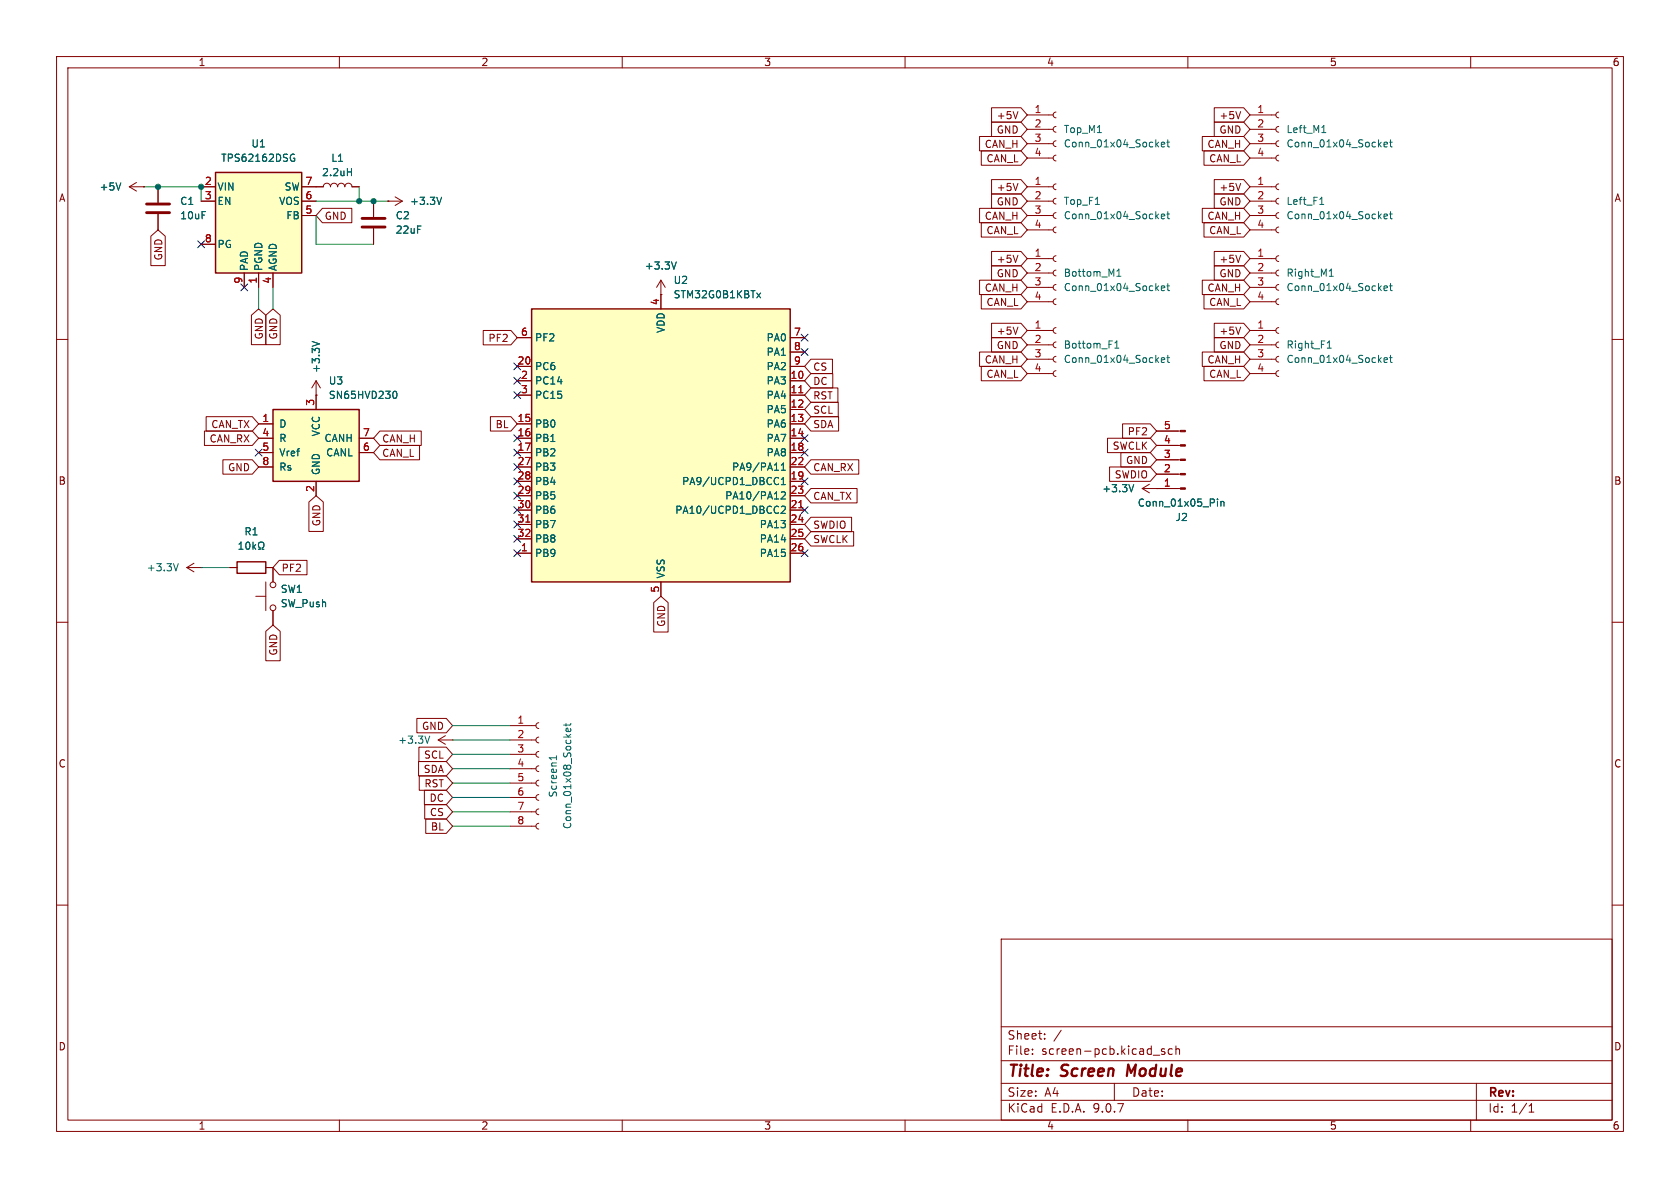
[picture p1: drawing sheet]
<svg xmlns="http://www.w3.org/2000/svg" width="297mm" height="210mm" viewBox="0 0 297 210" stroke-linecap="round" stroke-linejoin="round" font-family="sans-serif">
<g fill="none" stroke="#840000" stroke-width=".18">
<path d="M10 10h277v190h-277zM12 12h273v186h-273zM60 10v2M110 10v2M160 10v2M210 10v2M260 10v2M27.9 33v2.8M27.9 37.8v2.8M66 35.6v2.8M68.6 35.6h.1M68.6 35.6h2.5"/>
<path d="M69.8 34.8l1.3 .8M71.1 35.6l-1.3 .7M221 35.6h4.6M221 33h4.6M221 38.1h4.6M226.1 32.5l-.4 .2-.1 .3 .1 .4 .4 .1M226.1 35.1l-.4 .1-.1 .4 .1 .3 .4 .2M226.1 37.6l-.4 .1-.1 .4 .1 .4 .4 .1M66 40.4v2.8M116.8 52.1h.1M116.8 49.5l-.7 1.3M116.8 49.5l.8 1.3"/>
<path d="M116.8 49.5v2.6M221 58.4h4.6M221 45.7h4.6M221 48.3h4.6M221 50.8h4.6M221 53.3h4.6M221 40.6h4.6M226.1 57.9l-.4 .2-.1 .3 .1 .4 .4 .1M226.1 45.2l-.4 .2-.1 .3 .1 .4 .4 .1M226.1 47.8l-.4 .1-.1 .4 .1 .3 .4 .2M226.1 50.3l-.4 .1-.1 .4 .1 .4 .4 .1M226.1 52.8l-.4 .2-.1 .3 .1 .4 .4 .1"/>
<path d="M226.1 40.1l-.4 .2-.1 .3 .1 .4 .4 .1M10 60h2M204.5 78.7h4.2M204.5 76.2h4.2M221 61h4.6M221 63.5h4.6M221 66h4.6M226.1 60.5l-.4 .1-.1 .4 .1 .3 .4 .2M226.1 63l-.4 .1-.1 .4 .1 .4 .4 .1M226.1 65.5l-.4 .2-.1 .3 .1 .4 .4 .1M285 60h2M34.3 99.6l-1.3 .7"/>
<path d="M201.9 86.4h6.8M201.9 86.4l1.3 .7M203.2 85.6l-1.3 .8M204.5 86.4h.1M204.5 83.8h4.2M204.5 81.3h4.2M10 110h2M33 100.3h2.6M33 100.3l1.3 .8M35.6 100.3h.1M40.6 100.3h1.3M45.2 105.4h1.8"/>
<path d="M47 100.3h1.3v2.6M47 102.9v5.1M48.3 108v2.5M285 110h2M90.2 128.3h4.5M90.2 130.8h4.5M90.2 133.4h4.5M90.2 135.9h4.5M90.2 138.4h4.5M95.2 127.8l-.3 .1-.2 .4 .2 .3 .3 .2M95.2 130.3l-.3 .2-.2 .3 .2 .4 .3 .1M95.2 132.8l-.3 .2-.2 .4 .2 .3 .3 .2"/>
<path d="M95.2 135.4l-.3 .1-.2 .4 .2 .3 .3 .2M95.2 137.9l-.3 .2-.2 .3 .2 .4 .3 .1M90.2 141h4.5M90.2 143.5h4.5M90.2 146.1h4.5M95.2 140.5l-.3 .1-.2 .4 .2 .3 .3 .2M95.2 143l-.3 .2-.2 .3 .2 .4 .3 .1M95.2 145.5l-.3 .2-.2 .4 .2 .3 .3 .2M10 160h2M177 166h108v32h-108zM285 160h2M60 198v2"/>
<path d="M110 198v2M160 198v2M177 194.5h108M177 191.5h108M177 187.5h108M177 181.5h108M182.5 186.3v.1M182.5 185.5v.1M184.7 183.6v.1M184.7 182.8v.1M187.6 182.1l-1.3 2M197 191.5v3"/>
<path d="M203.9 186.5h1.1M205.9 185.5l-.4-.1-.2 .2 .1 .2 .5 .2v.3h-.6M207.2 185.5l-.4-.1-.3 .3v.4l.2 .2h.5M207.9 185.5l.2-.1 .4 .1v.9M207.9 184.9v1.5M210 198v2M260 198v2M261 191.5v6.5M270.3 196.6h.9M270.3 195.5l.4-.4v1.5"/>
<circle cx="48.3" cy="107.4" r=".51"/>
<circle cx="48.3" cy="103.4" r=".51"/>
</g>
<path d="M199.5 188.2l-.3 2" fill="none" stroke="#840000" stroke-width=".4"/>
<g fill="#840000" stroke="#840000" stroke-width=".18">
<path d="M208.7 86.2h.8v.3h-.8z"/>
<path d="M208.7 83.7h.8v.2h-.8z"/>
<path d="M208.7 81.2h.8v.2h-.8z"/>
<path d="M208.7 78.6h.8v.3h-.8z"/>
<path d="M208.7 76.1h.8v.2h-.8z"/>
</g>
<g fill="none" stroke="#006464" stroke-width=".18">
<path d="M78.1 34.9l-.5 1.2M233.3 36.1h.7M233.5 35.1l.2-.2v1.2M244.7 38.3l.6-.2-.1-.2-.3-.1-.2 .2v.6h.5M245.6 37.8h.5M245.8 37.4v1.1l.3 .2M119.6 46.3l-.5 1.3M235 48.8h.7M235.1 47.9l.3-.3v1.2M244.7 51l.6-.2-.1-.2-.3-.1-.2 .2v.6h.5M245.6 50.5h.5M245.8 50.1v1.1l.3 .2"/>
<path d="M234.6 61.5h.8M234.8 60.6l.2-.3v1.2M244.7 63.7l.6-.2-.1-.2-.3-.1-.2 .2v.6h.5M245.6 63.2h.5M245.8 62.8v1.1l.3 .2M31.5 99.6l-.4 1.3M42.2 97.1h.8M42.2 96.2l.4-.4v1.3M43.6 96l.2-.2a.68 .68 0 0 1 .4 .7 .68 .68 0 0 1-.4 .6l-.2-.1-.1-.4zM44.7 95.8v1.3M44.8 96.6l.4 .5M45.2 96.3l-.5 .4"/>
<path d="M45.7 97.1h.3v-.2a.54 .54 0 0 1-.3-.8 .54 .54 0 0 1 .8-.2 .58 .58 0 0 1-.1 1v.2h.3M200.4 85.7l-.4 1.2M215.2 88.2v.1M215.2 88.6v.9M215.8 88.6v.9M215.8 88.8l.2-.2 .3 .1 .1 .8M98.4 133.6v.7M98.4 134h-1.3l.4 .3M100.1 127.9v.5M100.8 128.8l.1 .3-.2 .2h-.6v-.5l.3-.1 .1 .6M100.9 127.9l-.2 .3h-1.1"/>
</g>
<path d="M25.9 36.1h4.1M25.9 37.6h4.1M64 38.6h4.1M64 40.1h4.1" fill="none" stroke="#840000" stroke-width=".51"/>
<path d="M41.9 99.3h5.1v2h-5.1z" fill="none" stroke="#840000" stroke-width=".25"/>
<path d="M94 54.6h45.7v48.3h-45.7z" fill="#ffffc2"/>
<path d="M94 54.6h45.7v48.3h-45.7z" fill="none" stroke="#840000" stroke-width=".25"/>
<g fill="none" stroke="#840000" stroke-width=".18">
<path d="M226.1 19.8l-.4 .2-.1 .3 .1 .4 .4 .1M55.9 33h1.2a.64 .64 0 0 1 .7-.6 .64 .64 0 0 1 .6 .6 .64 .64 0 0 1 .7-.6 .64 .64 0 0 1 .6 .6 .64 .64 0 0 1 .6-.6 .64 .64 0 0 1 .7 .6 .64 .64 0 0 1 .6-.6 .64 .64 0 0 1 .6 .6h1.3M221 20.3h4.6M221 22.9h4.6M221 25.4h4.6M221 27.9h4.6M226.1 22.4l-.4 .1-.1 .4 .1 .3 .4 .2M226.1 24.9l-.4 .1-.1 .4 .1 .4 .4 .1M226.1 27.4l-.4 .2-.1 .3 .1 .4 .4 .1M91.4 59.7h2.6M116.8 52.1v2.5M139.7 59.7h2.5"/>
<path d="M181.6 45.7h4.6M181.6 48.3h4.6M181.6 50.8h4.6M181.6 53.3h4.6M186.7 45.2l-.4 .2-.1 .3 .1 .4 .4 .1M186.7 47.8l-.4 .1-.1 .4 .1 .3 .4 .2M186.7 50.3l-.4 .1-.1 .4 .1 .4 .4 .1M186.7 52.8l-.4 .2-.1 .3 .1 .4 .4 .1M91.4 64.8h2.6M91.4 67.3h2.6M91.4 69.9h2.6M91.4 74.9h2.6"/>
<path d="M91.4 77.5h2.6M139.7 64.8h2.5M139.7 67.3h2.5M139.7 69.9h2.5M139.7 74.9h2.5M139.7 77.5h2.5M139.7 62.2h2.5M139.7 72.4h2.5M91.4 80h2.6M91.4 82.6h2.6M91.4 85.1h2.6M91.4 87.6h2.6"/>
<path d="M91.4 90.2h2.6M91.4 92.7h2.6M91.4 95.3h2.6M91.4 97.8h2.6M139.7 80h2.5M139.7 82.6h2.5M139.7 85.1h2.5M139.7 87.6h2.5M139.7 90.2h2.5M139.7 92.7h2.5M139.7 95.3h2.5M139.7 97.8h2.5"/>
<path d="M116.8 102.9v2.5M77.5 130.8l1.2 .8M77.5 130.8h2.5M78.7 130l-1.2 .8M80 130.8h.1"/>
</g>
<path d="M141.2 69.4h.7M93 92.3h.7M141.2 89.8h.7" fill="none" stroke="#a90000" stroke-width=".18"/>
<g fill="none" stroke="#006464" stroke-width=".18">
<path d="M61.4 30.4h.7M62.1 29.8v1.3M233.7 23.4h.7M233.9 22.4l.1-.2v1.2M244.7 25.6l.6-.2-.1-.2-.3-.1-.2 .2v.6h.5M245.6 25.1h.5M245.8 24.7v1.1l.3 .2M133.8 51.8l.7 .8M134.5 51.8l-.7 .8M197.4 48.8h.8M197.4 47.9l.4-.3v1.2M205.3 51l.6-.2v-.2l-.4-.1-.2 .2 .1 .6h.5"/>
<path d="M206.3 50.5h.5M206.5 50.1v1.1l.3 .2M137.4 84.4l.2 .1M137.6 89.5v.1M137.6 85.5l-.2 .2M137.6 90.6v.1M138.1 83.1h.7M138.1 82.2l.4-.3v1.2M138.1 84.8l.4-.4v1.3M138.1 85.7h.7M138.1 87.1l.5-.2 .2 .4-.7 .9h.7M138.1 89.6l.5-.1 .2 .3-.7 .9h.7"/>
<path d="M76 130.1l-.5 1.3"/>
</g>
<path d="M48.3 72.4h15.2v12.7h-15.2z" fill="#ffffc2"/>
<path d="M48.3 72.4h15.2v12.7h-15.2z" fill="none" stroke="#840000" stroke-width=".25"/>
<path d="M45.7 74.9h2.6M45.7 77.5h2.6M55.9 69.9v2.5M63.5 77.5h2.5M45.7 80h2.6M45.7 82.6h2.6M55.9 85.1v2.5M63.5 80h2.5" fill="none" stroke="#840000" stroke-width=".18"/>
<path d="M69.6 69.2h.1a.68 .68 0 0 1 .5 .6 .68 .68 0 0 1-.5 .6h-.1" fill="none" stroke="#006464" stroke-width=".18"/>
<path d="M38.1 30.5h15.2v17.8h-15.2z" fill="#ffffc2"/>
<path d="M38.1 30.5h15.2v17.8h-15.2z" fill="none" stroke="#840000" stroke-width=".25"/>
<g fill="none" stroke="#840000" stroke-width=".18">
<path d="M175.3 19h5.2l1.1 1.3-1.1 1.3h-5.2zM180 19.7l-.5 1.3M186.7 19.8l-.4 .2-.1 .3 .1 .4 .4 .1M214.7 19h5.2l1.1 1.3-1.1 1.3h-5.2zM219.3 19.7l-.4 1.3M22.9 33h2.5M22.9 33l1.2 .8M24.1 32.3l-1.2 .7M25.4 33h.1M27.9 33v2.8M27.9 37.8v2.8M35.6 33h2.5"/>
<path d="M35.6 35.6h2.5M53.3 33h3.8M53.3 35.6h2.6M53.3 38.1h2.6M57 36.8h5.2v2.6h-5.2l-1.1-1.3zM62.2 33h1.3M66 35.6v2.8M68.6 35.6h.1M173.2 24.1h7.3l1.1 1.3-1.1 1.3h-7.3zM173.2 36.8h7.3l1.1 1.3-1.1 1.3h-7.3zM173.5 26.7h7l1.1 1.2-1.1 1.3h-7zM173.5 39.4h7l1.1 1.2-1.1 1.3h-7z"/>
<path d="M175.3 21.6h5.2l1.1 1.3-1.1 1.2h-5.2zM175.3 31.7h5.2l1.1 1.3-1.1 1.3h-5.2zM175.3 34.3h5.2l1.1 1.3-1.1 1.2h-5.2zM180 32.4l-.5 1.3M181.6 33h4.6M181.6 35.6h4.6M181.6 38.1h4.6M181.6 20.3h4.6M181.6 22.9h4.6M181.6 25.4h4.6M181.6 27.9h4.6M186.7 32.5l-.4 .2-.1 .3 .1 .4 .4 .1"/>
<path d="M186.7 35.1l-.4 .1-.1 .4 .1 .3 .4 .2M186.7 37.6l-.4 .1-.1 .4 .1 .4 .4 .1M186.7 22.4l-.4 .1-.1 .4 .1 .3 .4 .2M186.7 24.9l-.4 .1-.1 .4 .1 .4 .4 .1M186.7 27.4l-.4 .2-.1 .3 .1 .4 .4 .1M212.5 36.8h7.4l1.1 1.3-1.1 1.3h-7.4zM212.5 24.1h7.4l1.1 1.3-1.1 1.3h-7.4zM212.8 26.7h7.1l1.1 1.2-1.1 1.3h-7.1zM212.8 39.4h7.1l1.1 1.2-1.1 1.3h-7.1zM214.7 21.6h5.2l1.1 1.3-1.1 1.2h-5.2zM214.7 31.7h5.2l1.1 1.3-1.1 1.3h-5.2zM214.7 34.3h5.2l1.1 1.3-1.1 1.2h-5.2z"/>
<path d="M219.3 32.4l-.4 1.3M26.7 41.8l1.2-1.2 1.3 1.2v5.2h-2.5zM35.6 43.2h2.5M43.2 48.3v2.5M44.4 55.7l1.3-1.1 1.3 1.1v5.2h-2.6zM45.7 48.3v2.5M47 55.7l1.3-1.1 1.2 1.1v5.2h-2.5zM48.3 48.3v2.5M66 40.4v2.8M85.4 58.4h4.9l1.1 1.3-1.1 1.3h-4.9zM91.4 59.7h2.6M116.8 52.1h.1"/>
<path d="M116.8 52.1v2.5M139.7 59.7h2.5M173.2 49.5h7.3l1.1 1.3-1.1 1.3h-7.3zM173.5 52.1h7l1.1 1.2-1.1 1.3h-7zM175.3 57.1h5.2l1.1 1.3-1.1 1.3h-5.2zM175.3 59.7h5.2l1.1 1.3-1.1 1.2h-5.2zM175.3 47h5.2l1.1 1.3-1.1 1.2h-5.2zM175.3 44.4h5.2l1.1 1.3-1.1 1.3h-5.2zM180 57.8l-.5 1.3M180 45.1l-.5 1.3M181.6 58.4h4.6M181.6 40.6h4.6"/>
<path d="M186.7 57.9l-.4 .2-.1 .3 .1 .4 .4 .1M186.7 40.1l-.4 .2-.1 .3 .1 .4 .4 .1M212.5 49.5h7.4l1.1 1.3-1.1 1.3h-7.4zM212.8 52.1h7.1l1.1 1.2-1.1 1.3h-7.1zM214.7 47h5.2l1.1 1.3-1.1 1.2h-5.2zM214.7 44.4h5.2l1.1 1.3-1.1 1.3h-5.2zM214.7 57.1h5.2l1.1 1.3-1.1 1.3h-5.2zM214.7 59.7h5.2l1.1 1.3-1.1 1.2h-5.2zM219.3 45.1l-.4 1.3M219.3 57.8l-.4 1.3M36.1 76.2h8.5l1.1 1.3-1.1 1.2h-8.5zM36.4 73.7h8.2l1.1 1.2-1.1 1.3h-8.2z"/>
<path d="M45.7 74.9h2.6M45.7 77.5h2.6M55.9 69.9h.1M55.9 67.3l-.8 1.3M55.9 67.3l.7 1.3M55.9 67.3v5.1M63.5 77.5h2.5M67.2 76.2h7.3v2.5h-7.3l-1.2-1.2zM67.2 78.7h7v2.6h-7l-1.2-1.3zM86.7 73.7h3.6l1.1 1.2-1.1 1.3h-3.6zM91.4 64.8h2.6M91.4 67.3h2.6"/>
<path d="M91.4 69.9h2.6M91.4 74.9h2.6M91.4 77.5h2.6M139.7 64.8h2.5M139.7 67.3h2.5M139.7 69.9h2.5M139.7 74.9h2.5M139.7 77.5h2.5M139.7 62.2h2.5M139.7 72.4h2.5M143.4 66h3.8v2.6h-3.8l-1.2-1.3zM143.4 68.6h4.7v2.5h-4.7l-1.2-1.2z"/>
<path d="M143.4 63.5h3.8v2.5h-3.8l-1.2-1.2zM143.4 71.1h4.8v2.6h-4.8l-1.2-1.3zM143.4 73.7h4.9v2.5h-4.9l-1.2-1.3zM173.2 62.2h7.3l1.1 1.3-1.1 1.3h-7.3zM173.5 64.8h7l1.1 1.2-1.1 1.3h-7zM181.6 61h4.6M181.6 63.5h4.6M181.6 66h4.6M186.7 60.5l-.4 .1-.1 .4 .1 .3 .4 .2M186.7 63l-.4 .1-.1 .4 .1 .4 .4 .1M186.7 65.5l-.4 .2-.1 .3 .1 .4 .4 .1M195.8 77.5h7.6l1.1 1.2-1.1 1.3h-7.6z"/>
<path d="M198.5 74.9h4.9l1.1 1.3-1.1 1.3h-4.9zM204.5 78.7h3.8M204.5 76.2h3.8M212.5 62.2h7.4l1.1 1.3-1.1 1.3h-7.4zM212.8 64.8h7.1l1.1 1.2-1.1 1.3h-7.1zM39.4 81.3h5.2l1.1 1.3-1.1 1.2h-5.2zM45.7 80h2.6M45.7 82.6h2.6M49.4 99.1h4.9v2.5h-4.9l-1.1-1.3zM54.6 88.7l1.3-1.1 1.3 1.1v5.2h-2.6zM55.9 85.1v2.5M63.5 80h2.5"/>
<path d="M91.4 80h2.6M91.4 82.6h2.6M91.4 85.1h2.6M91.4 87.6h2.6M91.4 90.2h2.6M91.4 92.7h2.6M91.4 95.3h2.6M91.4 97.8h2.6M139.7 80h2.5M139.7 82.6h2.5M139.7 85.1h2.5M139.7 87.6h2.5"/>
<path d="M139.7 90.2h2.5M139.7 92.7h2.5M139.7 95.3h2.5M139.7 97.8h2.5M143.4 91.4h7.2v2.6h-7.2l-1.2-1.3zM143.4 81.3h8.4v2.5h-8.4l-1.2-1.2zM143.4 86.4h8.1v2.5h-8.1l-1.2-1.3zM143.4 94h7.5v2.5h-7.5l-1.2-1.2zM196.2 82.5h7.2l1.1 1.3-1.1 1.3h-7.2zM198.2 80h5.2l1.1 1.3-1.1 1.3h-5.2zM204.5 86.4h.1M204.5 86.4h3.8"/>
<path d="M204.5 83.8h3.8M204.5 81.3h3.8M40.6 100.3h1.3M47 111.6l1.3-1.1 1.2 1.1v5.2h-2.5zM47 100.3h1.3M48.3 100.3v2.6M48.3 108v2.5M115.6 106.5l1.2-1.1 1.3 1.1v5.2h-2.5zM116.8 102.9v2.5M73.7 127h5.2l1.1 1.3-1.1 1.2h-5.2zM74 134.6h4.9l1.1 1.3-1.1 1.3h-4.9zM74.1 132.1h4.8l1.1 1.3-1.1 1.2h-4.8z"/>
<path d="M74.1 137.2h4.8l1.1 1.2-1.1 1.3h-4.8zM75 139.7h3.9l1.1 1.3-1.1 1.2h-3.9zM75.1 142.2h3.8l1.1 1.3-1.1 1.3h-3.8zM75.3 144.8h3.6l1.1 1.3-1.1 1.2h-3.6z"/>
</g>
<g fill="none" stroke="#006464" stroke-width=".18">
<path d="M21.4 32.3l-.5 1.3M51.6 27.3h.4M51.9 28h.2v.4l-.2 .1h-.3M61.4 30.4h.7M62.1 29.8v1.3M78.1 34.9l-.5 1.2M193.6 36.1h.8M205.3 25.6l.6-.2v-.2l-.4-.1-.2 .2 .1 .6h.5M205.3 38.3l.6-.2v-.2l-.4-.1-.2 .2 .1 .6h.5M206.3 37.8h.5M206.3 25.1h.5M206.5 24.7v1.1l.3 .2"/>
<path d="M206.5 37.4v1.1l.3 .2M119.6 46.3l-.5 1.3M133.8 51.8l.7 .8M134.5 51.8l-.7 .8M55.2 60.4l1.3 .4M69.6 69.2h.1a.68 .68 0 0 1 .5 .6 .68 .68 0 0 1-.5 .6h-.1M197.1 61.5h.7M197.1 60.6l.3-.3v1.2M205.3 63.7l.6-.2v-.2l-.4-.1-.2 .2 .1 .6h.5M206.3 63.2h.5M206.5 62.8v1.1l.3 .2M42.2 97.1h.8"/>
<path d="M42.2 96.2l.4-.4v1.3M43.6 96l.2-.2a.68 .68 0 0 1 .4 .7 .68 .68 0 0 1-.4 .6l-.2-.1-.1-.4zM44.7 95.8v1.3M44.8 96.6l.4 .5M45.2 96.3l-.5 .4M45.7 97.1h.3v-.2a.54 .54 0 0 1-.3-.8 .54 .54 0 0 1 .8-.2 .58 .58 0 0 1-.1 1v.2h.3M137.4 84.4l.2 .1M137.6 89.5v.1M137.6 85.5l-.2 .2M137.6 90.6v.1M138.1 83.1h.7M138.1 82.2l.4-.3v1.2"/>
<path d="M138.1 84.8l.4-.4v1.3M138.1 85.7h.7M138.1 87.1l.5-.2 .2 .4-.7 .9h.7M138.1 89.6l.5-.1 .2 .3-.7 .9h.7M200.4 85.7l-.4 1.2M215.2 88.2v.1M215.2 88.6v.9M215.8 88.6v.9M215.8 88.8l.2-.2 .3 .1 .1 .8"/>
</g>
<g fill="none" stroke="#009600" stroke-width=".18">
<path d="M25.4 33h10.2v2.6M55.9 35.6h12.7M55.9 38.1v5.1h10.1M63.5 33v2.6M45.7 50.8v3.8M48.3 50.8v3.8M35.6 100.3h5M80 130.8h10.2M80 128.3h10.2M80 138.4h10.2M80 135.9h10.2M80 133.4h10.2"/>
<path d="M80 141h10.2M80 146.1h10.2M80 143.5h10.2"/>
</g>
<g fill="none" stroke="#000084" stroke-width=".18">
<path d="M35 42.6l1.2 1.2M36.2 42.6l-1.2 1.2M42.6 50.2l1.2 1.2M43.8 50.2l-1.2 1.2M141.6 59.1l1.2 1.2M142.8 59.1l-1.2 1.2M45.1 79.4l1.2 1.2M46.3 79.4l-1.2 1.2M90.8 79.4l1.2 1.2M90.8 69.2l1.2 1.3M90.8 76.9l1.2 1.2M90.8 64.2l1.2 1.2"/>
<path d="M90.8 66.7l1.2 1.2M92 79.4l-1.2 1.2M92 69.2l-1.2 1.3M92 76.9l-1.2 1.2M92 64.2l-1.2 1.2M92 66.7l-1.2 1.2M141.6 61.6l1.2 1.2M141.6 79.4l1.2 1.2M141.6 76.9l1.2 1.2M142.8 61.6l-1.2 1.2M142.8 79.4l-1.2 1.2M142.8 76.9l-1.2 1.2"/>
<path d="M90.8 81.9l1.2 1.3M90.8 84.5l1.2 1.2M90.8 87l1.2 1.2M90.8 94.6l1.2 1.3M90.8 97.2l1.2 1.2M90.8 92.1l1.2 1.2M90.8 89.6l1.2 1.2M92 81.9l-1.2 1.3M92 84.5l-1.2 1.2M92 87l-1.2 1.2M92 94.6l-1.2 1.3M92 97.2l-1.2 1.2"/>
<path d="M92 92.1l-1.2 1.2M92 89.6l-1.2 1.2M141.6 84.5l1.2 1.2M141.6 97.2l1.2 1.2M141.6 89.6l1.2 1.2M142.8 84.5l-1.2 1.2M142.8 97.2l-1.2 1.2M142.8 89.6l-1.2 1.2"/>
</g>
<path d="M141.2 69.4h.7M93 92.3h.7M141.2 89.8h.7" fill="none" stroke="#a90000" stroke-width=".18"/>
<g fill="#009600" stroke="#009600" stroke-width=".18">
<circle cx="35.6" cy="33" r=".46"/>
<circle cx="63.5" cy="35.6" r=".46"/>
<circle cx="66" cy="35.6" r=".46"/>
<circle cx="27.9" cy="33" r=".46"/>
</g>
<g font-size="2.8" fill="#840000">
<text x="178" y="190.9">Title:</text>
<text x="187.7" y="190.9">Screen</text>
<text x="200.1" y="190.9">Module</text>
</g>
<g font-size="2.1" fill="#840000">
<text x="178" y="184">Sheet:</text>
<text x="178" y="186.7">File:</text>
<text x="184.1" y="186.7">screen-pcb.kicad_sch</text>
<text x="178" y="196.9">KiCad</text>
<text x="178" y="194.1">Size:</text>
<text x="184.7" y="194.1">A4</text>
<text x="185.7" y="196.9">E.D.A.</text>
<text x="193.3" y="196.9">9.0.7</text>
<text x="200" y="194.1">Date:</text>
<text x="263" y="194.3">Rev:</text>
<text x="263" y="196.9">Id:</text>
<text x="267.1" y="196.9">1/1</text>
</g>
<g font-size="1.8" fill="#840000">
<text x="35" y="11.9">1</text>
<text x="85" y="11.9">2</text>
<text x="135" y="11.9">3</text>
<text x="185" y="11.9">4</text>
<text x="235" y="11.9">5</text>
<text x="285" y="11.9">6</text>
<text x="176.1" y="23.8">GND</text>
<text x="176.1" y="21.3">+5V</text>
<text x="215.5" y="23.8">GND</text>
<text x="215.5" y="21.3">+5V</text>
<text x="174" y="26.4">CAN_H</text>
<text x="174.3" y="28.9">CAN_L</text>
<text x="213.4" y="26.4">CAN_H</text>
<text x="213.7" y="28.9">CAN_L</text>
<text x="10.3" y="35.9">A</text>
<text x="176.1" y="34">+5V</text>
<text x="215.5" y="34">+5V</text>
<text x="285.3" y="35.9">A</text>
<text x="57.3" y="39.1">GND</text>
<text x="174" y="39.1">CAN_H</text>
<text x="174.3" y="41.6">CAN_L</text>
<text x="176.1" y="36.5">GND</text>
<text x="213.4" y="39.1">CAN_H</text>
<text x="213.7" y="41.6">CAN_L</text>
<text x="215.5" y="36.5">GND</text>
<text x="28.9" y="46.1" transform="rotate(-90 28.9 46.1)">GND</text>
<text x="176.1" y="46.7">+5V</text>
<text x="215.5" y="46.7">+5V</text>
<text x="174" y="51.8">CAN_H</text>
<text x="176.1" y="49.2">GND</text>
<text x="213.4" y="51.8">CAN_H</text>
<text x="215.5" y="49.2">GND</text>
<text x="174.3" y="54.3">CAN_L</text>
<text x="176.1" y="59.4">+5V</text>
<text x="213.7" y="54.3">CAN_L</text>
<text x="215.5" y="59.4">+5V</text>
<text x="46.7" y="60.1" transform="rotate(-90 46.7 60.1)">GND</text>
<text x="49.2" y="60.1" transform="rotate(-90 49.2 60.1)">GND</text>
<text x="86.2" y="60.6">PF2</text>
<text x="143.7" y="65.7">CS</text>
<text x="174" y="64.5">CAN_H</text>
<text x="176.1" y="61.9">GND</text>
<text x="213.4" y="64.5">CAN_H</text>
<text x="215.5" y="61.9">GND</text>
<text x="143.7" y="68.3">DC</text>
<text x="143.7" y="70.8">RST</text>
<text x="174.3" y="67">CAN_L</text>
<text x="213.7" y="67">CAN_L</text>
<text x="37.3" y="75.9">CAN_TX</text>
<text x="87.5" y="75.9">BL</text>
<text x="143.7" y="73.3">SCL</text>
<text x="143.7" y="75.9">SDA</text>
<text x="199.3" y="77.2">PF2</text>
<text x="37" y="78.4">CAN_RX</text>
<text x="40.2" y="83.5">GND</text>
<text x="67.5" y="78.4">CAN_H</text>
<text x="67.5" y="81">CAN_L</text>
<text x="143.7" y="83.5">CAN_RX</text>
<text x="196.6" y="79.7">SWCLK</text>
<text x="199" y="82.2">GND</text>
<text x="10.3" y="85.9">B</text>
<text x="143.7" y="88.6">CAN_TX</text>
<text x="197" y="84.8">SWDIO</text>
<text x="285.3" y="85.9">B</text>
<text x="56.8" y="93.1" transform="rotate(-90 56.8 93.1)">GND</text>
<text x="143.7" y="93.7">SWDIO</text>
<text x="49.7" y="101.3">PF2</text>
<text x="143.7" y="96.2">SWCLK</text>
<text x="117.8" y="110.9" transform="rotate(-90 117.8 110.9)">GND</text>
<text x="49.2" y="116" transform="rotate(-90 49.2 116)">GND</text>
<text x="74.5" y="129.2">GND</text>
<text x="10.3" y="135.9">C</text>
<text x="74.8" y="136.8">SDA</text>
<text x="74.9" y="134.3">SCL</text>
<text x="285.3" y="135.9">C</text>
<text x="74.9" y="139.4">RST</text>
<text x="75.8" y="141.9">DC</text>
<text x="75.9" y="144.5">CS</text>
<text x="76.1" y="147">BL</text>
<text x="10.3" y="185.9">D</text>
<text x="285.3" y="185.9">D</text>
<text x="35" y="199.9">1</text>
<text x="85" y="199.9">2</text>
<text x="135" y="199.9">3</text>
<text x="185" y="199.9">4</text>
<text x="235" y="199.9">5</text>
<text x="285" y="199.9">6</text>
</g>
<g font-size="1.8" fill="#a90000">
<text x="182.8" y="20.1">1</text>
<text x="182.8" y="22.6">2</text>
<text x="222.2" y="20.1">1</text>
<text x="222.2" y="22.6">2</text>
<text x="182.8" y="25.1">3</text>
<text x="182.8" y="27.7">4</text>
<text x="222.2" y="25.1">3</text>
<text x="222.2" y="27.7">4</text>
<text x="36.1" y="32.8">2</text>
<text x="36.1" y="35.3">3</text>
<text x="53.9" y="32.8">7</text>
<text x="53.9" y="35.3">6</text>
<text x="182.8" y="32.8">1</text>
<text x="182.8" y="35.3">2</text>
<text x="222.2" y="32.8">1</text>
<text x="222.2" y="35.3">2</text>
<text x="53.9" y="37.8">5</text>
<text x="182.8" y="37.8">3</text>
<text x="182.8" y="40.4">4</text>
<text x="222.2" y="37.8">3</text>
<text x="222.2" y="40.4">4</text>
<text x="36.1" y="42.9">8</text>
<text x="182.8" y="45.5">1</text>
<text x="222.2" y="45.5">1</text>
<text x="42.9" y="50.2" transform="rotate(-90 42.9 50.2)">9</text>
<text x="45.5" y="50.2" transform="rotate(-90 45.5 50.2)">1</text>
<text x="48" y="50.2" transform="rotate(-90 48 50.2)">4</text>
<text x="182.8" y="48">2</text>
<text x="182.8" y="50.5">3</text>
<text x="182.8" y="53.1">4</text>
<text x="222.2" y="48">2</text>
<text x="222.2" y="50.5">3</text>
<text x="222.2" y="53.1">4</text>
<text x="92" y="59.4">6</text>
<text x="116.6" y="54" transform="rotate(-90 116.6 54)">4</text>
<text x="140.3" y="59.4">7</text>
<text x="182.8" y="58.2">1</text>
<text x="222.2" y="58.2">1</text>
<text x="91.4" y="64.5">20</text>
<text x="140.3" y="62">8</text>
<text x="140.3" y="64.5">9</text>
<text x="182.8" y="60.7">2</text>
<text x="182.8" y="63.2">3</text>
<text x="182.8" y="65.8">4</text>
<text x="222.2" y="60.7">2</text>
<text x="222.2" y="63.2">3</text>
<text x="222.2" y="65.8">4</text>
<text x="55.6" y="71.8" transform="rotate(-90 55.6 71.8)">3</text>
<text x="92" y="67.1">2</text>
<text x="92" y="69.6">3</text>
<text x="139.7" y="67.1">10</text>
<text x="139.7" y="69.6">11</text>
<text x="46.3" y="74.7">1</text>
<text x="46.3" y="77.2">4</text>
<text x="64.1" y="77.2">7</text>
<text x="91.4" y="74.7">15</text>
<text x="91.4" y="77.2">16</text>
<text x="139.7" y="72.1">12</text>
<text x="139.7" y="74.7">13</text>
<text x="139.7" y="77.2">14</text>
<text x="205.7" y="75.9">5</text>
<text x="46.3" y="79.8">5</text>
<text x="46.3" y="82.3">8</text>
<text x="64.1" y="79.8">6</text>
<text x="91.4" y="79.8">17</text>
<text x="91.4" y="82.3">27</text>
<text x="139.7" y="79.8">18</text>
<text x="139.7" y="82.3">22</text>
<text x="205.7" y="83.6">2</text>
<text x="205.7" y="81">3</text>
<text x="205.7" y="78.5">4</text>
<text x="55.6" y="87.1" transform="rotate(-90 55.6 87.1)">2</text>
<text x="91.4" y="84.8">28</text>
<text x="91.4" y="87.4">29</text>
<text x="91.4" y="89.9">30</text>
<text x="139.7" y="84.8">19</text>
<text x="139.7" y="87.4">23</text>
<text x="139.7" y="89.9">21</text>
<text x="205.7" y="86.1">1</text>
<text x="91.4" y="92.5">31</text>
<text x="91.4" y="95">32</text>
<text x="139.7" y="92.5">24</text>
<text x="139.7" y="95">25</text>
<text x="92" y="97.5">1</text>
<text x="139.7" y="97.5">26</text>
<text x="116.6" y="104.8" transform="rotate(-90 116.6 104.8)">5</text>
<text x="91.4" y="128">1</text>
<text x="91.4" y="130.6">2</text>
<text x="91.4" y="133.1">3</text>
<text x="91.4" y="135.6">4</text>
<text x="91.4" y="138.2">5</text>
<text x="91.4" y="140.7">6</text>
<text x="91.4" y="143.3">7</text>
<text x="91.4" y="145.8">8</text>
</g>
<g font-size="1.8" fill="#006464">
<text x="188" y="23.7">Top_M1</text>
<text x="227.3" y="23.7">Left_M1</text>
<text x="39" y="28.8">TPS62162DSG</text>
<text x="44.3" y="26.3">U1</text>
<text x="58.5" y="28.8">L1</text>
<text x="188" y="26.3">Conn_01x04_Socket</text>
<text x="227.3" y="26.3">Conn_01x04_Socket</text>
<text x="17.5" y="33.9">+5V</text>
<text x="38.4" y="33.9">VIN</text>
<text x="50.2" y="33.9">SW</text>
<text x="56.8" y="31.3">2.2uH</text>
<text x="31.8" y="36.4">C1</text>
<text x="31.8" y="39">10uF</text>
<text x="38.4" y="36.4">EN</text>
<text x="49.3" y="36.4">VOS</text>
<text x="50.5" y="39">FB</text>
<text x="69.9" y="39">C2</text>
<text x="69.9" y="41.5">22uF</text>
<text x="72.4" y="36.4">+3.3V</text>
<text x="188" y="36.4">Top_F1</text>
<text x="188" y="39">Conn_01x04_Socket</text>
<text x="227.3" y="36.4">Left_F1</text>
<text x="227.3" y="39">Conn_01x04_Socket</text>
<text x="38.4" y="44">PG</text>
<text x="113.9" y="47.9">+3.3V</text>
<text x="44" y="48" transform="rotate(-90 44 48)">PAD</text>
<text x="46.6" y="48" transform="rotate(-90 46.6 48)">PGND</text>
<text x="49.1" y="48" transform="rotate(-90 49.1 48)">AGND</text>
<text x="119" y="50.4">U2</text>
<text x="119" y="52.9">STM32G0B1KBTx</text>
<text x="188" y="49.1">Bottom_M1</text>
<text x="188" y="51.7">Conn_01x04_Socket</text>
<text x="227.3" y="49.1">Right_M1</text>
<text x="227.3" y="51.7">Conn_01x04_Socket</text>
<text x="117.7" y="58.9" transform="rotate(-90 117.7 58.9)">VDD</text>
<text x="94.5" y="60.6">PF2</text>
<text x="94.5" y="65.6">PC6</text>
<text x="135.4" y="60.6">PA0</text>
<text x="135.4" y="63.1">PA1</text>
<text x="135.4" y="65.6">PA2</text>
<text x="188" y="61.8">Bottom_F1</text>
<text x="188" y="64.4">Conn_01x04_Socket</text>
<text x="227.3" y="61.8">Right_F1</text>
<text x="227.3" y="64.4">Conn_01x04_Socket</text>
<text x="56.7" y="66" transform="rotate(-90 56.7 66)">+3.3V</text>
<text x="58" y="68.2">U3</text>
<text x="58" y="70.7">SN65HVD230</text>
<text x="94.5" y="68.2">PC14</text>
<text x="94.5" y="70.7">PC15</text>
<text x="135.4" y="68.2">PA3</text>
<text x="135.4" y="70.7">PA4</text>
<text x="49.3" y="75.8">D</text>
<text x="56.7" y="77.2" transform="rotate(-90 56.7 77.2)">VCC</text>
<text x="94.5" y="75.8">PB0</text>
<text x="135.4" y="73.3">PA5</text>
<text x="135.4" y="75.8">PA6</text>
<text x="49.3" y="78.3">R</text>
<text x="49.3" y="80.9">Vref</text>
<text x="49.3" y="83.4">Rs</text>
<text x="57.3" y="78.3">CANH</text>
<text x="57.6" y="80.9">CANL</text>
<text x="94.5" y="78.3">PB1</text>
<text x="94.5" y="80.9">PB2</text>
<text x="94.5" y="83.4">PB3</text>
<text x="129.3" y="83.4">PA9/PA11</text>
<text x="135.4" y="78.3">PA7</text>
<text x="135.4" y="80.9">PA8</text>
<text x="56.7" y="84.1" transform="rotate(-90 56.7 84.1)">GND</text>
<text x="94.5" y="86">PB4</text>
<text x="94.5" y="88.5">PB5</text>
<text x="120.5" y="86">PA9/UCPD1_DBCC1</text>
<text x="128.1" y="88.5">PA10/PA12</text>
<text x="194.8" y="87.2">+3.3V</text>
<text x="201" y="89.8">Conn_01x05_Pin</text>
<text x="43.1" y="94.8">R1</text>
<text x="94.5" y="91">PB6</text>
<text x="94.5" y="93.6">PB7</text>
<text x="119.3" y="91">PA10/UCPD1_DBCC2</text>
<text x="134.2" y="93.6">PA13</text>
<text x="207.7" y="92.3">J2</text>
<text x="25.9" y="101.2">+3.3V</text>
<text x="94.5" y="96.1">PB8</text>
<text x="94.5" y="98.7">PB9</text>
<text x="134.2" y="96.1">PA14</text>
<text x="134.2" y="98.7">PA15</text>
<text x="49.5" y="105">SW1</text>
<text x="49.5" y="107.5">SW_Push</text>
<text x="117.7" y="102.4" transform="rotate(-90 117.7 102.4)">VSS</text>
<text x="70.3" y="131.7">+3.3V</text>
<text x="98.7" y="141.1" transform="rotate(-90 98.7 141.1)">Screen1</text>
<text x="101.2" y="146.7" transform="rotate(-90 101.2 146.7)">Conn_01x08_Socket</text>
</g>
</svg>
